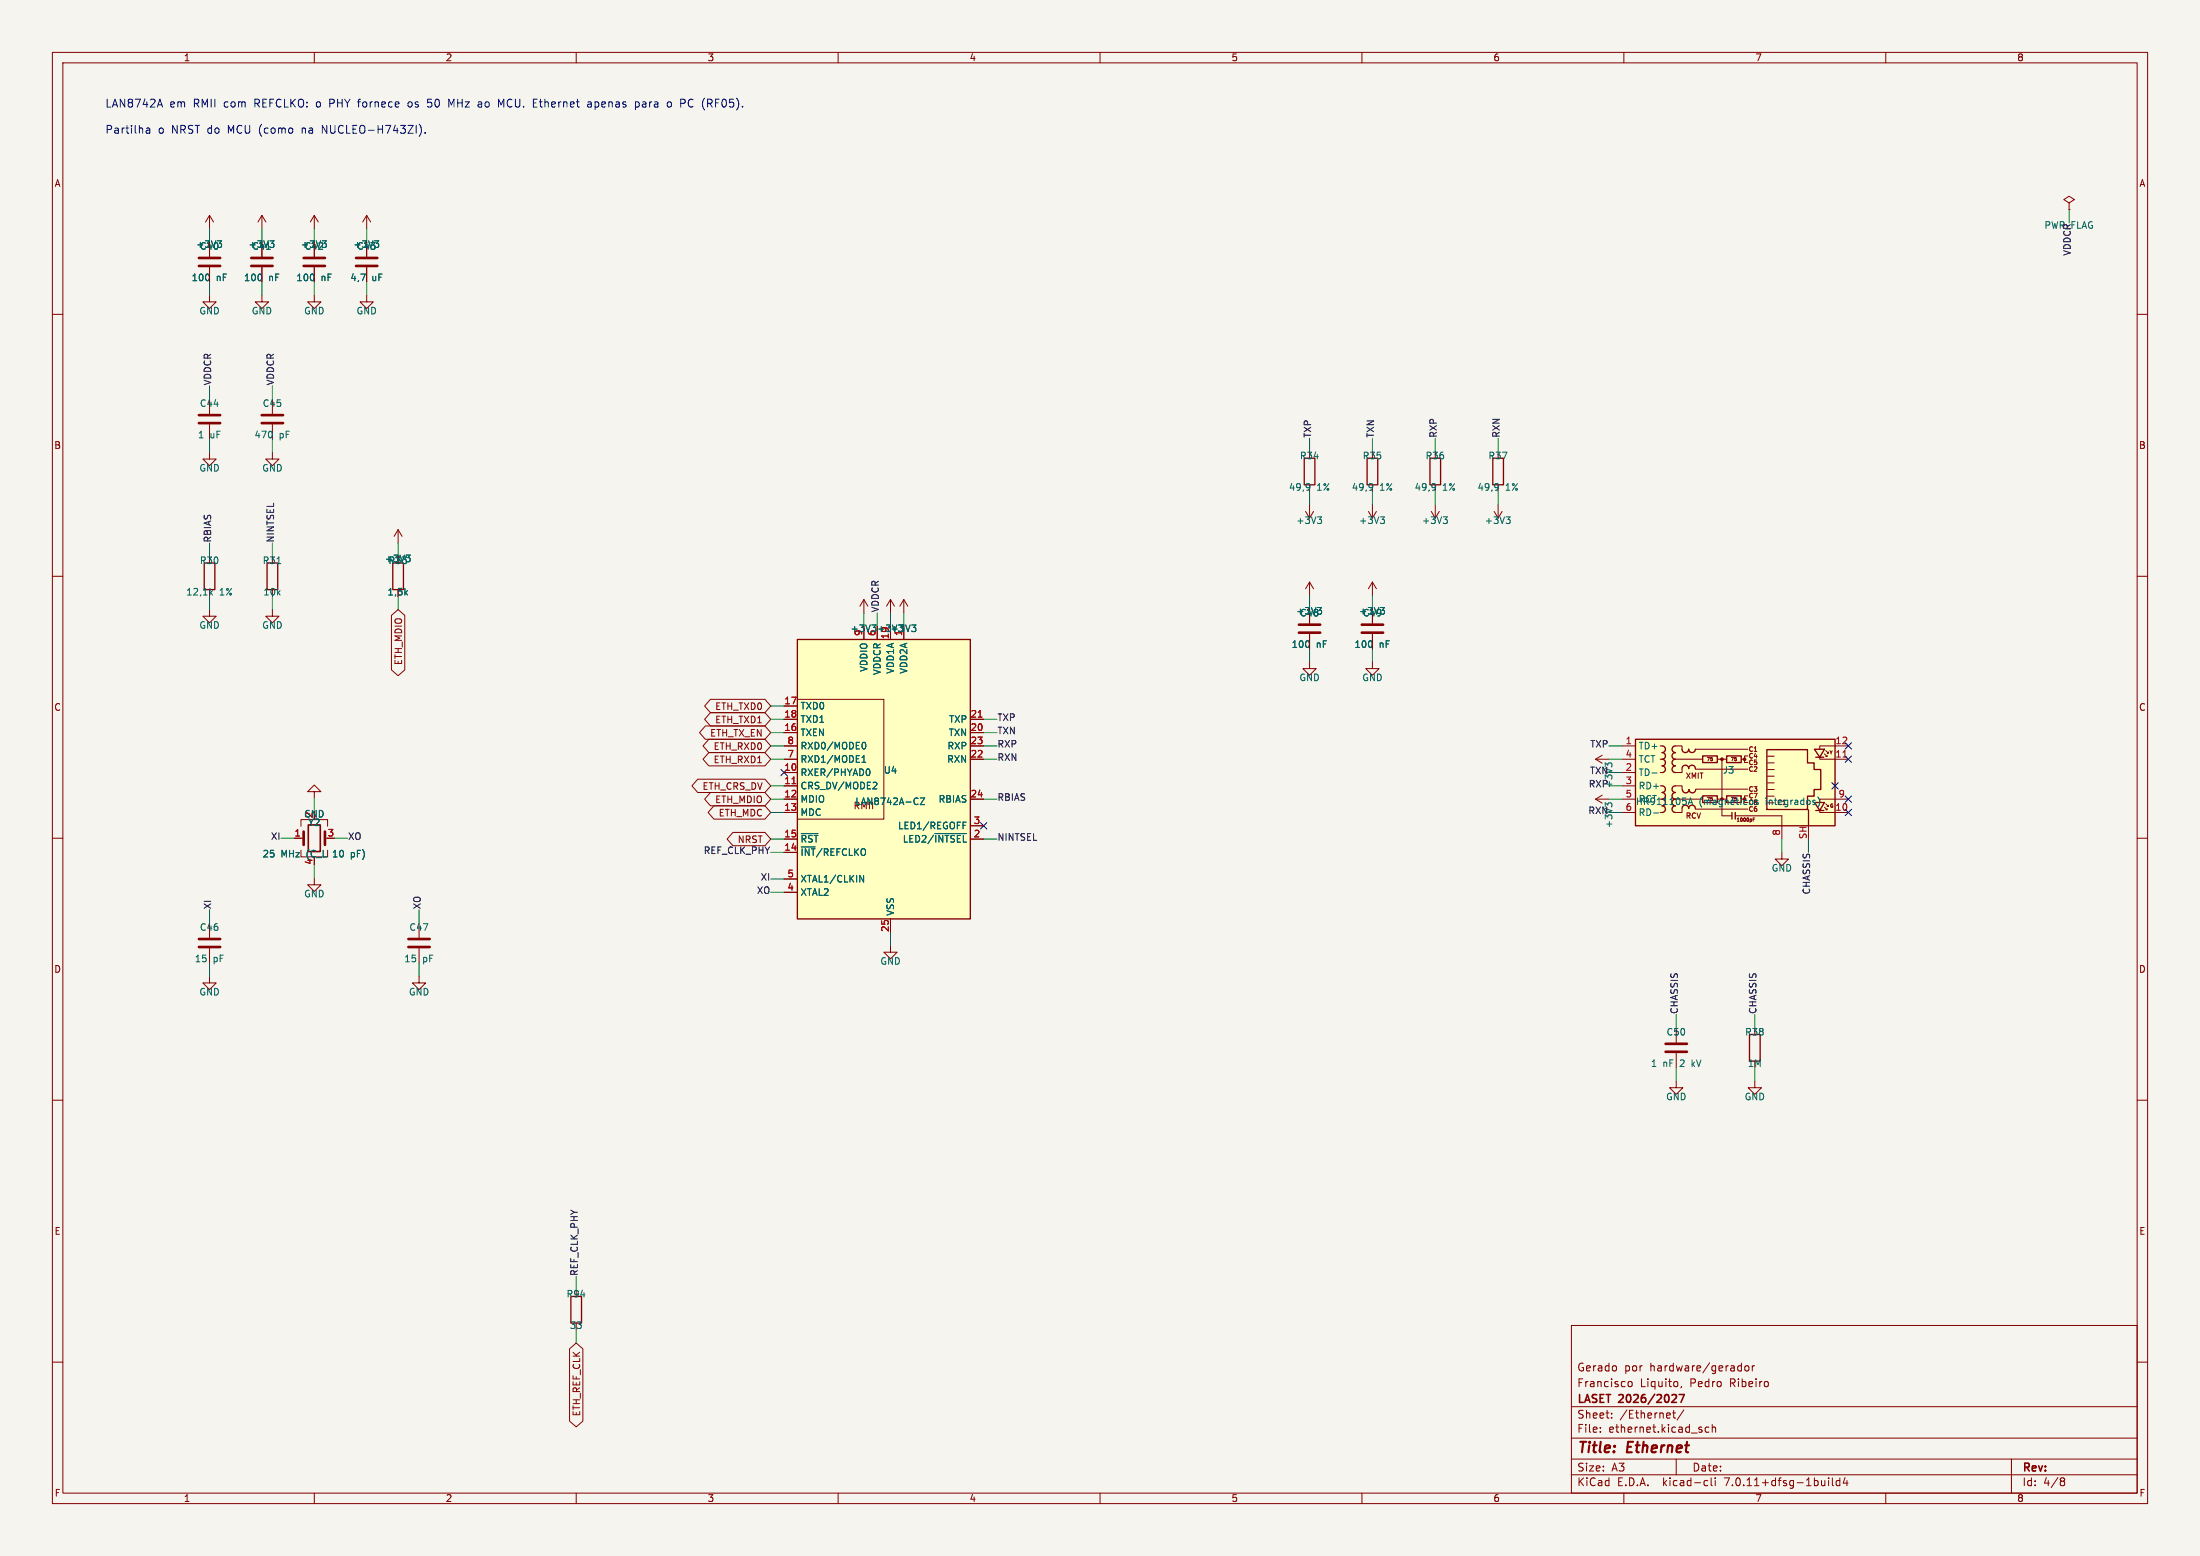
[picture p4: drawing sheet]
<svg xmlns="http://www.w3.org/2000/svg" width="420mm" height="297mm" viewBox="0 0 420 297" stroke-linecap="round" stroke-linejoin="round" font-family="sans-serif">
<path d="M0 0h420v297h-420z" fill="#f5f4ef" stroke="#f5f4ef" stroke-width=".19"/>
<g fill="none" stroke="#840000" stroke-width=".19">
<path d="M10 10h400v277h-400zM12 12h396v273h-396zM60 10v2M110 10v2M160 10v2M210 10v2M260 10v2M310 10v2M360 10v2M395 38.7l1-.6-1-.6-1 .6 1 .6v1.3M395 40h.1M10 60h2"/>
<path d="M40 56.3v1.3h1.3l-1.3 1.3-1.3-1.3h1.3M40 41.1v2.5M40 46.2v2.8M40 51v2.8M40 41.1l-.8 1.3M40 41.1l.8 1.3M50 56.3v1.3h1.3l-1.3 1.3-1.3-1.3h1.3M50 41.1l-.8 1.3M50 41.1v2.5M50 46.2v2.8M50 51v2.8M50 41.1l.8 1.3"/>
<path d="M60 56.3v1.3h1.3l-1.3 1.3-1.3-1.3h1.3M60 41.1v2.5M60 46.2v2.8M60 51v2.8M60 41.1l-.8 1.3M60 41.1l.8 1.3M70 56.3v1.3h1.3l-1.3 1.3-1.3-1.3h1.3M70 41.1l-.8 1.3M70 41.1v2.5M70 46.2v2.8M70 51v2.8M70 41.1l.8 1.3"/>
<path d="M408 60h2M40 76.2v2.8M52 76.2v2.8M40 86.4v1.2h1.3l-1.3 1.3-1.3-1.3h1.3M40 81v2.8M52 86.4v1.2h1.3l-1.3 1.3-1.3-1.3h1.3M52 81v2.8M249.2 97.6l.8 1.3M250 92.5v1.3M250 96.4v2.5M250.8 97.6l-.8 1.3M261.2 97.6l.8 1.3"/>
<path d="M262 92.5v1.3M262 96.4v2.5M262.8 97.6l-.8 1.3M273.2 97.6l.8 1.3M274 92.5v1.3M274 96.4v2.5M274.8 97.6l-.8 1.3M285.2 97.6l.8 1.3M286 92.5v1.3M286 96.4v2.5M286.8 97.6l-.8 1.3M10 110h2"/>
<path d="M40 116.4v1.2h1.3l-1.3 1.3-1.3-1.3h1.3M52 116.4v1.2h1.3l-1.3 1.3-1.3-1.3h1.3M74.7 117.5l1.3-1.1 1.3 1.1v10.4l-1.3 1.1-1.3-1.1zM76 101.1l-.8 1.3M76 101.1v2.6M76 101.1l.8 1.3M164.9 114.4v2.6M164.9 119.5v2.6M164.9 114.4l-.7 1.3M164.9 114.4l.8 1.3M167.5 119.5v2.6M170 114.4l-.8 1.3"/>
<path d="M170 114.4v2.6M170 119.5v2.6M170 114.4l.8 1.3M172.5 114.4l-.7 1.3M172.5 114.4v2.6M172.5 119.5v2.6M172.5 114.4l.8 1.3M250 111.1v2.6M250 116.2v2.8M250 111.1l-.8 1.3M250 111.1l.8 1.3M262 111.1v2.6"/>
<path d="M262 116.2v2.8M262 111.1l-.8 1.3M262 111.1l.8 1.3M408 110h2M134.7 138.6h11.3l1.1 1.2-1.1 1.3h-11.3l-1.2-1.3zM135.6 136h10.4l1.1 1.3-1.1 1.3h-10.4l-1.1-1.3zM135.6 133.5h10.4l1.1 1.3-1.1 1.2h-10.4l-1.1-1.2zM149.7 139.8h2.5M149.7 134.8h2.5M149.7 137.3h2.5M152.2 133.5h16.5v22.8h-16.5M185.2 139.8h2.6"/>
<path d="M185.2 137.3h2.6M250 126.4v1.2h1.3l-1.3 1.3-1.3-1.3h1.3M250 121v2.8M262 126.4v1.2h1.3l-1.3 1.3-1.3-1.3h1.3M262 121v2.8M10 160h2M56.2 160h1.8M57.5 157.7v-1.3h5v1.3M60 151.1h1.3l-1.3-1.3-1.3 1.3h1.3v1.3M133.2 148.7h12.8l1.1 1.3-1.1 1.3h-12.8l-1.1-1.3zM135.3 141.1h10.7l1.1 1.3-1.1 1.3h-10.7l-1.1-1.3zM135.3 143.6h10.7l1.1 1.3-1.1 1.3h-10.7l-1.1-1.3z"/>
<path d="M135.6 151.3h10.4l1.1 1.2-1.1 1.3h-10.4l-1.1-1.3zM136.3 153.8h9.7l1.1 1.3-1.1 1.3h-9.7l-1.1-1.3zM139.9 158.9h6.1l1.1 1.3-1.1 1.2h-6.1l-1.1-1.2zM149.7 147.5h2.5M149.7 150h2.5M149.7 152.5h2.5M149.7 155.1h2.5M149.7 144.9h2.5M149.7 142.4h2.5M185.2 152.5h2.6M185.2 144.9h2.6M185.2 142.4h2.6"/>
<path d="M185.2 157.6h2.6M304.6 152.5h2.5M304.6 144.9h2.5M304.6 152.5l1.3 .8M304.6 144.9l1.3 .8M305.9 151.8l-1.3 .7M305.9 144.2l-1.3 .7M309.7 147.5h2.5M309.7 150h2.5M309.7 152.5h2.5M309.7 155.1h2.5M309.7 144.9h2.5"/>
<path d="M309.7 142.4h2.5M316.9 147.5h.4M316.9 150h.4M316.9 155.1h.4M316.9 144.9h.4M316.9 142.4h.4M319.8 150h1.3v.6M319.8 142.4h1.3v.6M319.8 152.5h5.1M319.8 144.9h5.2M321.1 154.4v.7h-1.3M321.1 146.8v.7h-1.3"/>
<path d="M323.6 154.4h10.1M323.6 146.8h10.1M323.6 143h10.1M323.8 150.6h9.9M327.8 152.5h1.8M327.8 144.9h1.8M328.7 144.9v10.8h1.9M331.3 155.7h8.9v4.5M332.5 152.5h.5M332.5 144.9h.5M333.7 151.9h-.7v1.3h.7M333.7 144.3h-.7v1.3h.7"/>
<path d="M334.7 156.4h.2M334.7 156.1h.3M337.4 150.7h1.3M337.4 149.4h1.3M337.4 148.2h1.3M337.4 146.9h1.3M337.4 145.6h1.3M337.4 144.3h1.3M347.4 154.6v.5h5.5M347.4 144.4v.5h5.5M348.3 154.1l.5 .5h-.3M348.3 143.9l.5 .5h-.3"/>
<path d="M348.5 153.4l.5 .5h-.2M348.5 143.3l.5 .5h-.2M348.8 144.2v.2M348.8 154.3v.3M352.9 152.5h-5.5v.7M352.9 142.4h-5.5v.6M408 160h2M40 176.2v2.8M57.5 162.3v1.3h5v-1.3M60 167.6v1.3h1.3l-1.3 1.3-1.3-1.3h1.3M80 176.2v2.8M149.7 162.7h2.5"/>
<path d="M149.7 160.2h2.5M149.7 170.3h2.5M149.7 167.8h2.5M170 175.4v2.5M185.2 160.2h2.6M340.2 162.7v1.3h1.2l-1.2 1.2-1.3-1.2h1.3M40 186.3v1.3h1.3l-1.3 1.3-1.3-1.3h1.3M40 181v2.8M80 186.3v1.3h1.3l-1.3 1.3-1.3-1.3h1.3M80 181v2.8M170 180.5v1.2h1.3l-1.3 1.3-1.3-1.3h1.3M320 196.2v2.8"/>
<path d="M10 210h2M320 206.4v1.2h1.3l-1.3 1.3-1.3-1.3h1.3M320 201v2.8M335 206.4v1.2h1.3l-1.3 1.3-1.3-1.3h1.3M408 210h2M10 260h2M108.7 257.5l1.3-1.1 1.3 1.1v13.8l-1.3 1.1-1.3-1.1zM300 253h108v32h-108zM408 260h2M300 278.5h108M300 274.5h108M300 268.5h108"/>
<path d="M305.5 273.2v.2M305.5 272.5v.1M307.7 270.5v.2M307.7 269.8v.1M310.9 263.8l.4-.1 .3 .3v.4l-.3 .3-.4-.1-.1-.2zM319.3 269.7h.6M319.5 269.2v1.3l.4 .2M320 278.5v3M321 264.6l-.1 .3M321.4 269.1l-1.2 1.9M326.2 272.5l-.4-.1-.3 .3 .2 .6h.5M326.9 272.5l.2-.1 .3 .1 .1 .9"/>
<path d="M326.9 271.9v1.5M332 260.7l.4 .1M332.4 260.2v1.5M332.4 261.6l-.4 .1M333.2 260.8l.2-.1 .4 .1 .1 .6-.2 .2-.3 .1-.2-.2zM334.5 260.7v1M334.9 260.7l-.2 .1-.2 .2M384 278.5v6.5M60 285v2M110 285v2M160 285v2M210 285v2"/>
<path d="M260 285v2M300 281.5h108M310 285v2M325.6 282.6l.4 .1M326 283.5l-.4 .1M326.7 282.1v1.3l.2 .2M327.4 282.1v.1M327.4 282.6v1M349.1 282.1v.1M349.1 282.6v1M349.8 282.1v1.3l.2 .2M351.2 282.7l-.4-.1-.3 .3 .2 .6h.5"/>
<path d="M351.2 282.1v1.5M352.2 282l-.3 1.1h.9M352.6 282.6v1M360 285v2M393.6 282.1h.3l.3 .3-.3 .3M393.6 282.7h.3M393.9 282.7l.2 .2 .1 .4-.3 .3h-.3"/>
</g>
<path d="M58.9 157.5h2.2v5h-2.2zM319.4 266.2l.5 .1 .1 .3-.9 1.1h.9M320.5 266.2h1l-.6 1.5" fill="none" stroke="#840000" stroke-width=".3"/>
<g fill="none" stroke="#006464" stroke-width=".19">
<path d="M41.5 46h.8l-.4 .4M42.1 46.4l.2 .3v.3l-.2 .2M51.5 46h.8l-.4 .4M52.1 46.4l.2 .3v.3l-.2 .2M61.5 46h.8l-.4 .4M62.1 46.4l.2 .3v.3l-.2 .2M71.5 46h.8l-.4 .4M72.1 46.4l.2 .3v.3l-.2 .2M249.9 92.4l.2 .6-.2 .5M250.1 92.9l-.2 .1M251.5 98.7h.8l-.4 .4M252.1 99.1l.2 .3v.3l-.2 .2"/>
<path d="M261.9 92.4l.2 .6-.2 .5M262.1 92.9l-.2 .1M263.5 98.7h.8l-.4 .4M264.1 99.1l.2 .3v.3l-.2 .2M273.9 92.4l.2 .6-.2 .5M274.1 92.9l-.2 .1M275.5 98.7h.8l-.4 .4M276.1 99.1l.2 .3v.3l-.2 .2M285.9 92.4l.2 .6-.2 .5M286.1 92.9l-.2 .1M287.5 98.7h.8l-.4 .4M288.1 99.1l.2 .3v.3l-.2 .2"/>
<path d="M40.2 113.1l.4 .5M40.6 112.7l-.5 .5M52.9 107.6h.7M77.5 106h.8l-.4 .4M78.1 106.4l.2 .3v.3l-.2 .2M174.1 119.3h.7l-.4 .5M174.6 119.8l.2 .2v.3l-.2 .3M251.5 116h.8l-.4 .4M252.1 116.4l.2 .3v.3l-.2 .2M263.5 116h.8l-.4 .4M264.1 116.4l.2 .3v.3l-.2 .2M153 159.1h3.1"/>
<path d="M164.6 145.5h.7M164.6 144.6l.3-.4v1.3M164.7 141.8l.2-.1a.68 .68 0 0 1 .4 .6 .68 .68 0 0 1-.4 .7l-.2-.1M165.6 146.8a.68 .68 0 0 1 .5 .6 .68 .68 0 0 1-.5 .6M167.2 149.3l.2 .3-.1 .3-.7 .7h.8M175.7 152.3h.8l-.8 1.3h.8M178.5 159.1h6M183.8 157.5h.5M183.8 156.9h.7M306.9 146l-.5-.4v.8M306.9 153.7l-.5-.5v.8M306.9 153.5l.3-.3h.3l.2 .3"/>
<path d="M306.9 145.9l.3-.3h.3l.2 .3M315.4 147.6h.9M315.7 155.2h.9M322.3 153.6l.4-1.3 .4 1.3M322.4 153.2h.6M324.9 152.1a1.46 1.46 0 0 0 0 2M325.4 152.7v.9M325.6 152.7l-.2 .2M325.9 152.9v.7M326.5 152.9v.7M327.1 152.8h.5v.8M327.6 153l-.4 .1-.2 .2 .2 .3 .4-.1"/>
<path d="M328.8 152.8l-.4-.1-.2 .3 .1 .5h.5M328.8 152.7v1.1l-.3 .2-.3-.1M329.4 152.9l.1-.2 .3 .1 .1 .8M329.4 152.7v.9M330.5 152.9v.6h.5M331.4 152.7h.5M331.6 152.3v1.1l.3 .2M332.3 152.3v.1M332.3 152.7v.9M333.5 152.8l-.4-.1-.2 .3 .1 .5h.5M346.4 153.2l.2 .1-.2 .3M346.4 152.7l.1 .1"/>
<path d="M347 152.1a1.46 1.46 0 0 1 0 2M164.1 167.1l.8 1.3v-1.3"/>
</g>
<g fill="none" stroke="#840000" stroke-width=".51">
<path d="M38 50.8h4M38 49.2h4M48 50.8h4M48 49.2h4M58 50.8h4M58 49.2h4M68 50.8h4M68 49.2h4M38 79.2h4M50 79.2h4M38 80.8h4M50 80.8h4"/>
<path d="M248 119.2h4M260 119.2h4M248 120.8h4M260 120.8h4M58 158.7v2.6M62 158.7v2.6M38 179.2h4M78 179.2h4M38 180.8h4M78 180.8h4M318 199.2h4M318 200.8h4"/>
</g>
<g fill="none" stroke="#840000" stroke-width=".25">
<path d="M249 87.5h2v5h-2zM261 87.5h2v5h-2zM273 87.5h2v5h-2zM285 87.5h2v5h-2zM39 107.5h2v5h-2zM51 107.5h2v5h-2zM75 107.5h2v5h-2zM152.2 122.1h33v53.3h-33zM312.2 141.1h38.1v16.5h-38.1zM317.3 150a.64 .64 0 0 1 .6 .6 .64 .64 0 0 1-.6 .7 .64 .64 0 0 1 .6 .6 .64 .64 0 0 1-.6 .6M317.3 153.8a.64 .64 0 0 1 .6 .6 .64 .64 0 0 1-.6 .7M317.3 142.4a.64 .64 0 0 1 .6 .6 .64 .64 0 0 1-.6 .6 .64 .64 0 0 1 .6 .7 .64 .64 0 0 1-.6 .6 .64 .64 0 0 1 .6 .7 .64 .64 0 0 1-.6 .6 .64 .64 0 0 1 .6 .6 .64 .64 0 0 1-.6 .7"/>
<path d="M319.8 150a.64 .64 0 0 0-.6 .6 .64 .64 0 0 0 .6 .7 .64 .64 0 0 0-.6 .6 .64 .64 0 0 0 .6 .6M319.8 142.4a.64 .64 0 0 0-.6 .6 .64 .64 0 0 0 .6 .6 .64 .64 0 0 0-.6 .7 .64 .64 0 0 0 .6 .6 .64 .64 0 0 0-.6 .7 .64 .64 0 0 0 .6 .6M319.8 153.8a.64 .64 0 0 0-.6 .6 .64 .64 0 0 0 .6 .7M319.8 146.2a.64 .64 0 0 0-.6 .6 .64 .64 0 0 0 .6 .7M322.4 154.3a.64 .64 0 0 1 .6-.6 .64 .64 0 0 1 .6 .6M323.6 143a.64 .64 0 0 1-.6 .6 .64 .64 0 0 1-.6-.6 .64 .64 0 0 1-.7 .6 .64 .64 0 0 1-.6-.6M323.6 146.7a.64 .64 0 0 0-.6-.6 .64 .64 0 0 0-.6 .6 .64 .64 0 0 0-.7-.6 .64 .64 0 0 0-.6 .6M323.7 150.7a.64 .64 0 0 1-.6 .6 .64 .64 0 0 1-.7-.6 .64 .64 0 0 1-.6 .6 .64 .64 0 0 1-.6-.6M325 151.9h2.8v1.3h-2.8zM325 144.3h2.8v1.3h-2.8zM329.6 151.9h2.8v1.3h-2.8zM329.6 144.3h2.8v1.3h-2.8z"/>
<path d="M330.6 155.1v1.2M331.3 155.1v1.2M337.3 143.1h7.7v2.5h1.3v1.3h1.3v3.8h-1.3v1.3h-1.3v2.5h-7.7zM345.2 154.6v3M346.4 153.2h1.9l-.9 1.5zM346.4 143h1.9l-.9 1.5zM346.6 154.7h1.6M346.6 144.5h1.6M334 197.5h2v5h-2zM109 247.5h2v5h-2z"/>
</g>
<g fill="#ffffc2" stroke="#ffffc2" stroke-width=".19">
<path d="M152.2 122.1h33v53.3h-33z"/>
<path d="M312.2 141.1h38.1v16.5h-38.1z"/>
</g>
<path d="M186.8 136.9h.7M151.2 149.6h.7M351.8 144.5h.8" fill="none" stroke="#a90000" stroke-width=".19"/>
<g fill="#840000" stroke="#840000" stroke-width=".19">
<circle cx="328.7" cy="152.5" r=".25"/>
<circle cx="328.7" cy="144.9" r=".25"/>
<circle cx="333" cy="152.5" r=".25"/>
<circle cx="333" cy="144.9" r=".25"/>
</g>
<g fill="none" stroke="#0000c2" stroke-width=".19">
<path d="M30.5 18.9l.5 1.5M78.2 19.4l-.3 .3v.4l.3 .3M82.4 18.9h-.7l-.1 .7 .6-.1M86.7 18.9l-.5 1.1-.5-1.1v1.5M91.7 19.4l.3 .2M92 19.8l-.5 .1M95.2 18.9l.5 1.1 .5-1.1M112.2 19.5h.6l.1 .9M112.9 19.8l-.5 .1a.29 .29 0 0 0-.2 .3 .29 .29 0 0 0 .2 .2h.5M121.5 19.4h.2l.3 .3v.6l-.5 .1M122.7 19.9v.5M128 19.5l.2 .2-.2 .7"/>
<path d="M131.7 19l-.3 .6 .1 .5 .2 .3M28 24.5h.5l.1 .9M28.6 24.8l-.5 .1a.29 .29 0 0 0-.2 .2 .29 .29 0 0 0 .2 .3h.5M30.2 20h.7M61.5 25.4v-1.5l.9 1.5M80.2 24l.3 .7-.3 1M81.2 25.3v.1M81.6 20.3l.6 .1M92 20.4h-.5"/>
</g>
<g fill="none" stroke="#009600" stroke-width=".19">
<path d="M395 40v2.5M40 43.6v2.6M40 53.8v2.5M50 43.6v2.6M50 53.8v2.5M60 43.6v2.6M60 53.8v2.5M70 43.6v2.6M70 53.8v2.5M40 73.7v2.5M52 73.7v2.5M40 83.8v2.6"/>
<path d="M52 83.8v2.6M250 83.7v2.5M250 93.8v2.6M262 83.7v2.5M262 93.8v2.6M274 83.7v2.5M274 93.8v2.6M286 83.7v2.5M286 93.8v2.6M40 103.7v2.5M40 113.8v2.6M52 103.7v2.5"/>
<path d="M52 113.8v2.6M76 103.7v2.5M76 113.8v2.6M164.9 117v2.5M167.5 117v2.5M170 117v2.5M172.5 117v2.5M250 113.7v2.5M262 113.7v2.5M147.1 137.3h2.6M147.1 139.8h2.6M147.1 134.8h2.6"/>
<path d="M187.8 137.3h2.5M187.8 139.8h2.5M250 123.8v2.6M262 123.8v2.6M53.6 160h2.6M60 152.4v2.5M63.8 160h2.5M147.1 155.1h2.6M147.1 142.4h2.6M147.1 144.9h2.6M147.1 152.5h2.6M147.1 150h2.6"/>
<path d="M187.8 142.4h2.5M187.8 144.9h2.5M187.8 152.5h2.5M307.1 155.1h2.6M307.1 142.4h2.6M307.1 147.5h2.6M307.1 144.9h2.6M307.1 152.5h2.6M307.1 150h2.6M40 173.6v2.6M60 165.1v2.5M80 173.6v2.6"/>
<path d="M147.1 160.2h2.6M147.1 162.7h2.6M147.1 170.3h2.6M147.1 167.8h2.6M170 177.9v2.6M187.8 160.2h2.5M340.2 160.2v2.5M345.2 160.2v2.5M40 183.8v2.5M80 183.8v2.5M320 193.7v2.5M335 193.7v2.5"/>
<path d="M320 203.8v2.6M335 203.8v2.6M110 243.7v2.5M110 253.8v2.6"/>
</g>
<g fill="none" stroke="#000084" stroke-width=".19">
<path d="M149.1 146.9l1.2 1.2M150.3 146.9l-1.2 1.2M187.2 157l1.2 1.2M188.4 157l-1.2 1.2M349.7 149.4l1.2 1.2M350.9 149.4l-1.2 1.2M352.2 151.9l1.3 1.2M352.2 141.8l1.3 1.2M352.2 144.3l1.3 1.2M352.2 154.5l1.3 1.2M353.5 151.9l-1.3 1.2M353.5 141.8l-1.3 1.2"/>
<path d="M353.5 144.3l-1.3 1.2M353.5 154.5l-1.3 1.2"/>
</g>
<g font-size="2.8" fill="#840000">
<text x="301" y="277.9">Title:</text>
<text x="310.6" y="277.9">Ethernet</text>
</g>
<g font-size="2.1" fill="#0000c2">
<text x="20" y="20.7">LAN8742A</text>
<text x="32.4" y="20.7">em</text>
<text x="37" y="20.7">RMII</text>
<text x="42.9" y="20.7">com</text>
<text x="48.8" y="20.7">REFCLKO:</text>
<text x="60.8" y="20.7">o</text>
<text x="63.4" y="20.7">PHY fornece</text>
<text x="78.8" y="20.7">os</text>
<text x="82.6" y="20.7">50</text>
<text x="86.8" y="20.7">MHz</text>
<text x="92.6" y="20.7">ao</text>
<text x="96.6" y="20.7">MCU. Ethernet</text>
<text x="114" y="20.7">apenas</text>
<text x="123.2" y="20.7">para</text>
<text x="129.5" y="20.7">o</text>
<text x="132.2" y="20.7">PC (RF05).</text>
<text x="20" y="25.7">Partilha</text>
<text x="30.2" y="25.7">o</text>
<text x="32.8" y="25.7">NRST do</text>
<text x="43.8" y="25.7">MCU (como</text>
<text x="58.2" y="25.7">na</text>
<text x="62.2" y="25.7">NUCLEO-H743ZI).</text>
</g>
<g font-size="2.1" fill="#840000">
<text x="301" y="262">Gerado</text>
<text x="310.1" y="262">por</text>
<text x="315" y="262">hardware/gerador</text>
<text x="301" y="268.2">LASET 2026/2027</text>
<text x="301" y="265">Francisco</text>
<text x="313.1" y="265">Liquito,</text>
<text x="322.7" y="265">Pedro</text>
<text x="330.4" y="265">Ribeiro</text>
<text x="301" y="273.7">File:</text>
<text x="301" y="271">Sheet:</text>
<text x="307.1" y="273.7">ethernet.kicad_sch</text>
<text x="309.2" y="271">/Ethernet/</text>
<text x="301" y="281.1">Size:</text>
<text x="307.6" y="281.1">A3</text>
<text x="323" y="281.1">Date:</text>
<text x="386" y="281.3">Rev:</text>
<text x="301" y="283.9">KiCad</text>
<text x="308.7" y="283.9">E.D.A.</text>
<text x="317.6" y="283.9">kicad-cli</text>
<text x="329.5" y="283.9">7.0.11+dfsg-1build4</text>
<text x="386" y="283.9">Id:</text>
<text x="390.1" y="283.9">4/8</text>
</g>
<g font-size="1.8" fill="#840000">
<text x="35" y="11.9">1</text>
<text x="85" y="11.9">2</text>
<text x="135" y="11.9">3</text>
<text x="185" y="11.9">4</text>
<text x="235" y="11.9">5</text>
<text x="285" y="11.9">6</text>
<text x="335" y="11.9">7</text>
<text x="385" y="11.9">8</text>
<text x="10.3" y="35.9">A</text>
<text x="408.3" y="35.9">A</text>
<text x="10.3" y="85.9">B</text>
<text x="408.2" y="85.9">B</text>
<text x="73.9" y="113.9">1,5k</text>
<text x="77" y="127.1" transform="rotate(-90 77 127.1)">ETH_MDIO</text>
<text x="10.3" y="135.9">C</text>
<text x="136.4" y="135.7">ETH_TXD0</text>
<text x="408.2" y="135.9">C</text>
<text x="135.5" y="140.8">ETH_TX_EN</text>
<text x="136.1" y="143.3">ETH_RXD0</text>
<text x="136.4" y="138.3">ETH_TXD1</text>
<text x="136.1" y="145.9">ETH_RXD1</text>
<text x="134" y="151">ETH_CRS_DV</text>
<text x="136.4" y="153.5">ETH_MDIO</text>
<text x="137.1" y="156">ETH_MDC</text>
<text x="10.3" y="185.9">D</text>
<text x="408.2" y="185.9">D</text>
<text x="10.3" y="235.9">E</text>
<text x="408.3" y="235.9">E</text>
<text x="111" y="270.4" transform="rotate(-90 111 270.4)">ETH_REF_CLK</text>
<text x="10.3" y="285.9">F</text>
<text x="35" y="286.9">1</text>
<text x="85" y="286.9">2</text>
<text x="135" y="286.9">3</text>
<text x="185" y="286.9">4</text>
<text x="235" y="286.9">5</text>
<text x="285" y="286.9">6</text>
<text x="335" y="286.9">7</text>
<text x="385" y="286.9">8</text>
<text x="408.3" y="285.9">F</text>
</g>
<g font-size="1.8" fill="#006464">
<text x="37.4" y="47.5">+3V3</text>
<text x="38.1" y="47.9">C40</text>
<text x="47.4" y="47.5">+3V3</text>
<text x="48.1" y="47.9">C41</text>
<text x="57.4" y="47.5">+3V3</text>
<text x="58.1" y="47.9">C42</text>
<text x="67.4" y="47.5">+3V3</text>
<text x="68.1" y="47.9">C43</text>
<text x="390.2" y="43.9">PWR_FLAG</text>
<text x="36.5" y="53.9">100</text>
<text x="41.3" y="53.9">nF</text>
<text x="46.5" y="53.9">100</text>
<text x="51.3" y="53.9">nF</text>
<text x="56.5" y="53.9">100</text>
<text x="61.3" y="53.9">nF</text>
<text x="66.8" y="53.9">4,7</text>
<text x="71" y="53.9">uF</text>
<text x="38" y="60.2">GND</text>
<text x="48" y="60.2">GND</text>
<text x="58" y="60.2">GND</text>
<text x="68" y="60.2">GND</text>
<text x="38.1" y="77.9">C44</text>
<text x="50.1" y="77.9">C45</text>
<text x="37.7" y="83.9">1</text>
<text x="40.1" y="83.9">uF</text>
<text x="48.5" y="83.9">470</text>
<text x="53.3" y="83.9">pF</text>
<text x="248.1" y="87.9">R34</text>
<text x="260.1" y="87.9">R35</text>
<text x="272.1" y="87.9">R36</text>
<text x="284.1" y="87.9">R37</text>
<text x="38" y="90.2">GND</text>
<text x="50" y="90.2">GND</text>
<text x="246" y="93.9">49,9</text>
<text x="251.4" y="93.9">1%</text>
<text x="258" y="93.9">49,9</text>
<text x="263.4" y="93.9">1%</text>
<text x="270" y="93.9">49,9</text>
<text x="275.4" y="93.9">1%</text>
<text x="282" y="93.9">49,9</text>
<text x="287.4" y="93.9">1%</text>
<text x="247.4" y="100.2">+3V3</text>
<text x="259.4" y="100.2">+3V3</text>
<text x="271.4" y="100.2">+3V3</text>
<text x="283.4" y="100.2">+3V3</text>
<text x="38.1" y="107.9">R30</text>
<text x="50.1" y="107.9">R31</text>
<text x="73.4" y="107.5">+3V3</text>
<text x="74.1" y="107.9">R33</text>
<text x="35.5" y="113.9">12,1k</text>
<text x="41.9" y="113.9">1%</text>
<text x="50.2" y="113.9">10k</text>
<text x="247.4" y="117.5">+3V3</text>
<text x="248.1" y="117.9">C48</text>
<text x="259.4" y="117.5">+3V3</text>
<text x="260.1" y="117.9">C49</text>
<text x="38" y="120.2">GND</text>
<text x="50" y="120.2">GND</text>
<text x="162.3" y="120.8">+3V3 +3V3</text>
<text x="164.7" y="121.5" transform="rotate(-90 164.7 121.5)">9</text>
<text x="167.2" y="121.5" transform="rotate(-90 167.2 121.5)">6</text>
<text x="169.7" y="122.1" transform="rotate(-90 169.7 122.1)">19</text>
<text x="169.9" y="120.8">+3V3</text>
<text x="172.3" y="121.5" transform="rotate(-90 172.3 121.5)">1</text>
<text x="246.5" y="123.9">100</text>
<text x="251.3" y="123.9">nF</text>
<text x="258.5" y="123.9">100</text>
<text x="263.3" y="123.9">nF</text>
<text x="165.8" y="128.3" transform="rotate(-90 165.8 128.3)">VDDIO</text>
<text x="168.3" y="128.9" transform="rotate(-90 168.3 128.9)">VDDCR</text>
<text x="170.9" y="128.7" transform="rotate(-90 170.9 128.7)">VDD1A</text>
<text x="173.4" y="128.7" transform="rotate(-90 173.4 128.7)">VDD2A</text>
<text x="248" y="130.2">GND</text>
<text x="260" y="130.2">GND</text>
<text x="152.7" y="135.6">TXD0</text>
<text x="152.7" y="140.7">TXEN</text>
<text x="152.7" y="138.2">TXD1</text>
<text x="152.7" y="143.2">RXD0/MODE0</text>
<text x="180.8" y="143.2">RXP</text>
<text x="181" y="140.7">TXN</text>
<text x="181.1" y="138.2">TXP</text>
<text x="312.7" y="143.2">TD+</text>
<text x="152.7" y="148.3">RXER/PHYAD0</text>
<text x="152.7" y="145.8">RXD1/MODE1</text>
<text x="168.6" y="147.9">U4</text>
<text x="180.7" y="145.8">RXN</text>
<text x="312.7" y="148.3">TD-</text>
<text x="312.7" y="145.8">TCT</text>
<text x="328.8" y="147.9">J3</text>
<text x="152.7" y="150.9">CRS_DV/MODE2</text>
<text x="152.7" y="153.4">MDIO</text>
<text x="152.7" y="155.9">MDC</text>
<text x="162.8" y="154.7">RMII</text>
<text x="163.2" y="153.9">LAN8742A-CZ</text>
<text x="179.1" y="153.4">RBIAS</text>
<text x="308" y="150.6" transform="rotate(-90 308 150.6)">+3V3</text>
<text x="312.2" y="153.9">HR911105A</text>
<text x="312.7" y="150.9">RD+</text>
<text x="312.7" y="153.4">RCT</text>
<text x="312.7" y="155.9">RD-</text>
<text x="337.2" y="153.9">integrados)</text>
<text x="58" y="156.2">GND</text>
<text x="58.7" y="157.9">Y2</text>
<text x="59.7" y="156.3" transform="rotate(-90 59.7 156.3)">2</text>
<text x="152.7" y="161">~{RST}</text>
<text x="171.3" y="158.5">LED1/REGOFF</text>
<text x="172.3" y="161">LED2/~{INTSEL}</text>
<text x="308" y="158.2" transform="rotate(-90 308 158.2)">+3V3</text>
<text x="50" y="163.9">25</text>
<text x="53.6" y="163.9">MHz</text>
<text x="58.6" y="163.9">(C_L</text>
<text x="63.9" y="163.9">10</text>
<text x="67.5" y="163.9">pF)</text>
<text x="152.7" y="163.6">~{INT}/REFCLKO</text>
<text x="338.1" y="166.6">GND</text>
<text x="58" y="171.5">GND</text>
<text x="152.7" y="171.2">XTAL2</text>
<text x="152.7" y="168.6">XTAL1/CLKIN</text>
<text x="38.1" y="177.9">C46</text>
<text x="78.1" y="177.9">C47</text>
<text x="170.9" y="174.9" transform="rotate(-90 170.9 174.9)">VSS</text>
<text x="37.1" y="183.9">15</text>
<text x="40.7" y="183.9">pF</text>
<text x="77.1" y="183.9">15</text>
<text x="80.7" y="183.9">pF</text>
<text x="168" y="184.3">GND</text>
<text x="38" y="190.2">GND</text>
<text x="78" y="190.2">GND</text>
<text x="318.1" y="197.9">C50</text>
<text x="333.1" y="197.9">R38</text>
<text x="315.1" y="203.9">1</text>
<text x="317.4" y="203.9">nF</text>
<text x="320.9" y="203.9">2</text>
<text x="323.2" y="203.9">kV</text>
<text x="333.6" y="203.9">1M</text>
<text x="318" y="210.2">GND</text>
<text x="333" y="210.2">GND</text>
<text x="108.1" y="247.9">R94</text>
<text x="108.7" y="253.9">33</text>
</g>
<g font-size="1.8" fill="#0f0f0f">
<text x="395.5" y="48.9" transform="rotate(-90 395.5 48.9)">VDDCR</text>
<text x="40.5" y="73.7" transform="rotate(-90 40.5 73.7)">VDDCR</text>
<text x="52.5" y="73.7" transform="rotate(-90 52.5 73.7)">VDDCR</text>
<text x="250.5" y="83.7" transform="rotate(-90 250.5 83.7)">TXP</text>
<text x="262.5" y="83.7" transform="rotate(-90 262.5 83.7)">TXN</text>
<text x="274.5" y="83.7" transform="rotate(-90 274.5 83.7)">RXP</text>
<text x="286.5" y="83.7" transform="rotate(-90 286.5 83.7)">RXN</text>
<text x="40.5" y="103.7" transform="rotate(-90 40.5 103.7)">RBIAS</text>
<text x="52.5" y="103.7" transform="rotate(-90 52.5 103.7)">NINTSEL</text>
<text x="168" y="117" transform="rotate(-90 168 117)">VDDCR</text>
<text x="190.3" y="137.8">TXP</text>
<text x="190.3" y="140.4">TXN</text>
<text x="190.3" y="142.9">RXP</text>
<text x="303.5" y="142.9">TXP</text>
<text x="190.3" y="145.4">RXN</text>
<text x="303.4" y="148">TXN</text>
<text x="190.3" y="153.1">RBIAS</text>
<text x="303.1" y="155.6">RXN</text>
<text x="303.2" y="150.5">RXP</text>
<text x="51.6" y="160.5">XI</text>
<text x="66.3" y="160.5">XO</text>
<text x="140.7" y="161.1">NRST</text>
<text x="190.3" y="160.7">NINTSEL</text>
<text x="134.2" y="163.2">REF_CLK_PHY</text>
<text x="40.5" y="173.6" transform="rotate(-90 40.5 173.6)">XI</text>
<text x="80.5" y="173.6" transform="rotate(-90 80.5 173.6)">XO</text>
<text x="144.4" y="170.8">XO</text>
<text x="145.1" y="168.3">XI</text>
<text x="345.8" y="170.8" transform="rotate(-90 345.8 170.8)">CHASSIS</text>
<text x="320.5" y="193.7" transform="rotate(-90 320.5 193.7)">CHASSIS</text>
<text x="335.5" y="193.7" transform="rotate(-90 335.5 193.7)">CHASSIS</text>
<text x="110.5" y="243.7" transform="rotate(-90 110.5 243.7)">REF_CLK_PHY</text>
</g>
<g font-size="1.8" fill="#a90000">
<text x="149.6" y="134.5">17</text>
<text x="149.6" y="137">18</text>
<text x="185.2" y="137">21</text>
<text x="149.6" y="139.6">16</text>
<text x="150.2" y="142.1">8</text>
<text x="185.2" y="139.6">20</text>
<text x="185.2" y="142.1">23</text>
<text x="310.2" y="142.1">1</text>
<text x="350.3" y="142.1">12</text>
<text x="149.6" y="147.2">10</text>
<text x="149.6" y="149.7">11</text>
<text x="150.2" y="144.7">7</text>
<text x="185.2" y="144.7">22</text>
<text x="310.2" y="147.2">2</text>
<text x="310.2" y="149.7">3</text>
<text x="310.2" y="144.7">4</text>
<text x="350.3" y="144.7">11</text>
<text x="149.6" y="152.3">12</text>
<text x="149.6" y="154.8">13</text>
<text x="185.2" y="152.3">24</text>
<text x="310.2" y="152.3">5</text>
<text x="310.2" y="154.8">6</text>
<text x="350.3" y="154.8">10</text>
<text x="350.9" y="152.3">9</text>
<text x="56.1" y="159.7">1</text>
<text x="62.5" y="159.7">3</text>
<text x="149.6" y="159.9">15</text>
<text x="185.8" y="159.9">2</text>
<text x="185.8" y="157.4">3</text>
<text x="339.9" y="159.6" transform="rotate(-90 339.9 159.6)">8</text>
<text x="345" y="160.3" transform="rotate(-90 345 160.3)">SH</text>
<text x="59.7" y="165.2" transform="rotate(-90 59.7 165.2)">4</text>
<text x="149.6" y="162.4">14</text>
<text x="150.2" y="167.5">5</text>
<text x="150.2" y="170.1">4</text>
<text x="169.7" y="178" transform="rotate(-90 169.7 178)">25</text>
</g>
<g font-size="1.4" fill="#840000">
<text x="321.7" y="148.8">XMIT</text>
<text x="321.7" y="156.4">RCV</text>
</g>
<g font-size="1.2" fill="#840000">
<text x="333.8" y="143.6">C1</text>
<text x="333.8" y="147.4">C2</text>
<text x="333.8" y="144.9">C4</text>
<text x="333.8" y="146.2">C5</text>
<text x="333.8" y="151.2">C3</text>
<text x="333.8" y="155.1">C6</text>
<text x="333.8" y="152.5">C7</text>
</g>
<g font-size="1.2" fill="#006464">
<text x="333.8" y="153.8">C8</text>
<text x="339.2" y="153.8">C1</text>
</g>
<g font-size=".9" fill="#840000">
<text x="325.8" y="145.4">75</text>
<text x="330.4" y="145.4">75</text>
<text x="349.2" y="144.1">Y</text>
<text x="349.3" y="154.2">G</text>
<text x="331.5" y="156.9">1000pF</text>
</g>
<g font-size=".9" fill="#006464">
<text x="325.8" y="153">75</text>
<text x="330.4" y="153">75</text>
</g>
</svg>
